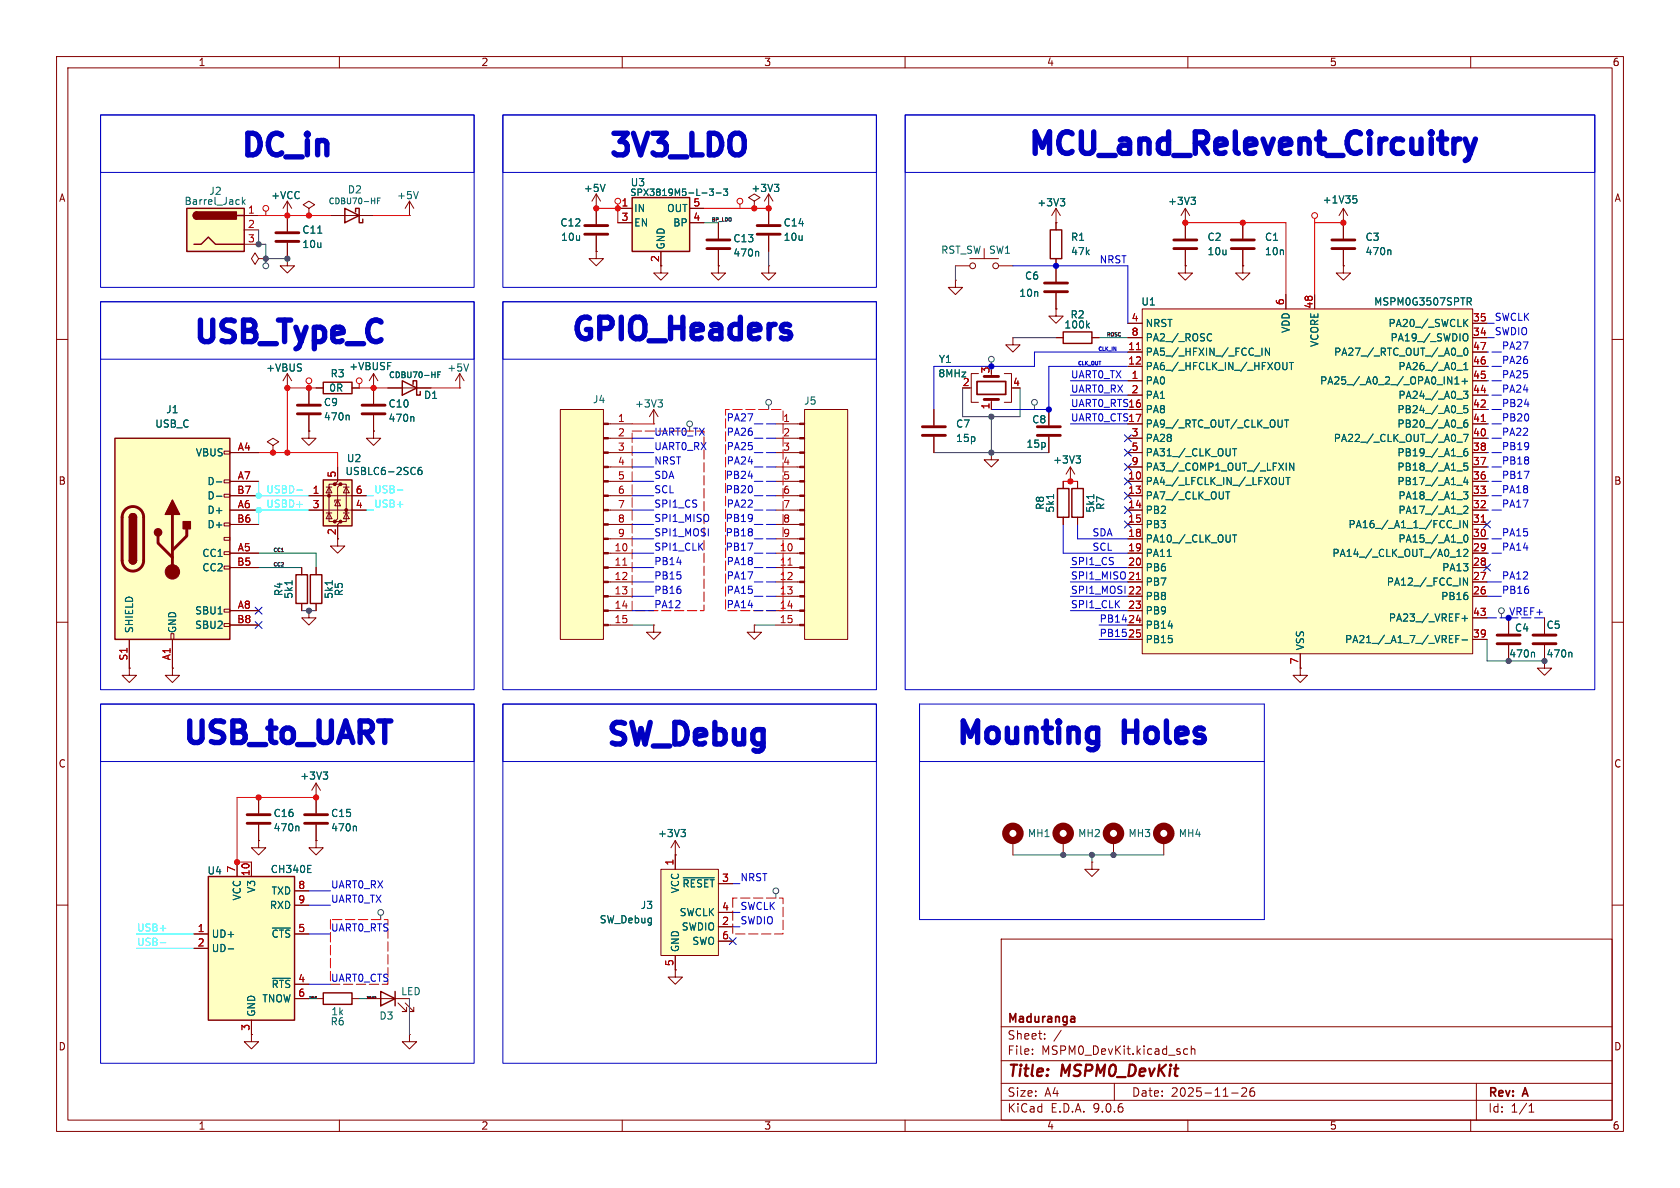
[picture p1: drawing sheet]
<svg xmlns="http://www.w3.org/2000/svg" width="297mm" height="210mm" viewBox="0 0 297 210" stroke-linecap="round" stroke-linejoin="round" font-family="sans-serif">
<g fill="none" stroke="#840000" stroke-width=".18">
<path d="M10 10h277v190h-277zM12 12h273v186h-273zM60 10v2M110 10v2M160 10v2M210 10v2M260 10v2M105.4 36.8h.1M105.4 34.3l-.8 1.3M105.4 34.3l.8 1.3M105.4 34.3v2.5M10 60h2"/>
<path d="M66 76.2v1.3h1.3l-1.3 1.2-1.2-1.2h1.2M66 76.2h.1M66 68.6v2.8M66 73.4v2.8M68.6 68.6h7.6M285 60h2M10 110h2M285 110h2M10 160h2M177 166h108v32h-108zM285 160h2M60 198v2"/>
<path d="M110 198v2M160 198v2M177 194.5h108M177 191.5h108M177 187.5h108M177 181.5h108M182.5 186.3v.1M182.5 185.5v.1M184.7 183.6v.1M184.7 182.8v.1M187.6 182.1l-1.3 2M197 191.5v3"/>
<path d="M209.2 186.1l.3 .3 .5-.1M210 185.5l-.5-.1-.3 .3M210 198v2M210.6 185.5l.2-.1 .4 .1v.9M210.6 184.9v1.5M217.7 193.2h1.2M219.5 192.4l.6-.1 .2 .1 .1 .3-.9 1.1h.9M221.7 192.3a.59 .59 0 0 0-.7 .6v.6l.1 .2 .4 .1 .2-.1 .1-.5-.1-.3h-.5l-.2 .3M260 198v2M261 191.5v6.5M270.3 196.6h.9M270.3 195.5l.4-.4v1.5"/>
</g>
<path d="M189.8 179.7l.2 .2v.8M190 180.6l-.5 .1M190 180l-.5 .1" fill="none" stroke="#840000" stroke-width=".3"/>
<path d="M107 32.6l-.5 1.3M73 73.6l.2 .2v.7M77.4 66.2h.3M77.9 65.7h-.5v1.1" fill="none" stroke="#006464" stroke-width=".18"/>
<path d="M71.1 67.3l2.6 1.3-2.6 1.3zM73 67.9v-.6h.7v2.6h.6v-.7" fill="none" stroke="#840000" stroke-width=".25"/>
<path d="M64 71.6h4.1M64 73.2h4.1" fill="none" stroke="#840000" stroke-width=".51"/>
<path d="M99.1 72.4h7.6v40.6h-7.6z" fill="#ffffc2"/>
<g fill="none" stroke="#840000" stroke-width=".18">
<path d="M72.4 38.1h.1M72.4 35.6l-.8 1.2M72.4 35.6l.8 1.2M72.4 35.6v2.5M99.1 72.4h7.6v40.6h-7.6zM107.5 74.9h4.3M107.5 77.5h4.3M107.5 80h4.3M107.5 82.6h4.3M107.5 85.1h4.3M107.5 87.6h4.3M107.5 90.2h4.3"/>
<path d="M107.5 92.7h4.3M107.5 95.3h4.3M107.5 97.8h4.3M107.5 100.3h4.3M107.5 102.9h4.3M107.5 105.4h4.3M107.5 108h4.3M107.5 110.5h4.3M133.3 110.5v1.3h-1.2l1.2 1.2 1.3-1.2h-1.3M133.3 110.5h.1"/>
</g>
<g fill="#840000" stroke="#840000" stroke-width=".18">
<path d="M106.7 74.8h.8v.3h-.8z"/>
<path d="M106.7 77.3h.8v.3h-.8z"/>
<path d="M106.7 79.9h.8v.2h-.8z"/>
<path d="M106.7 82.4h.8v.3h-.8z"/>
<path d="M106.7 85h.8v.2h-.8z"/>
<path d="M106.7 87.5h.8v.3h-.8z"/>
<path d="M106.7 90h.8v.3h-.8z"/>
<path d="M106.7 92.6h.8v.2h-.8z"/>
<path d="M106.7 95.1h.8v.3h-.8z"/>
<path d="M106.7 97.7h.8v.2h-.8z"/>
<path d="M106.7 100.2h.8v.3h-.8z"/>
<path d="M106.7 102.7h.8v.3h-.8z"/>
<path d="M106.7 105.3h.8v.2h-.8z"/>
<path d="M106.7 107.8h.8v.3h-.8z"/>
<path d="M106.7 110.4h.8v.2h-.8z"/>
</g>
<path d="M110.1 99.9h.7" fill="none" stroke="#a90000" stroke-width=".18"/>
<path d="M74 33.9l-.5 1.2" fill="none" stroke="#006464" stroke-width=".18"/>
<path d="M142.2 72.4h7.7v40.6h-7.7z" fill="#ffffc2"/>
<g fill="none" stroke="#840000" stroke-width=".18">
<path d="M127 39.4v2.8M186.7 39.4v1.2M127 44.2v2.8M186.7 54.6v1.3h1.3l-1.3 1.3-1.3-1.3h1.3M186.7 54.6h.1M186.7 45.7v1.3M209.5 47v1.3h1.3l-1.3 1.2-1.2-1.2h1.2M209.5 47h.1M115.6 74.9h.1M115.6 72.4l-.8 1.3M115.6 72.4l.7 1.3M115.6 72.4v2.5"/>
<path d="M137.2 74.9h4.2M137.2 77.5h4.2M142.2 72.4h7.7v40.6h-7.7zM171.4 68.6h.3M173 66h-1.3v5.1h1.3M175.3 70.6v1.8M177.5 66h1.3v5.1h-1.3M185.4 72.4v2.8M185.4 77.2v2.8M137.2 80h4.2M137.2 82.6h4.2M137.2 85.1h4.2"/>
<path d="M137.2 87.6h4.2M137.2 90.2h4.2M137.2 92.7h4.2M137.2 95.3h4.2M137.2 97.8h4.2M175.3 80v1.3h1.2l-1.2 1.3-1.3-1.3h1.3M175.3 80h.1M115.6 110.5v1.3h1.2l-1.2 1.2-1.3-1.2h1.3M115.6 110.5h.1M137.2 100.3h4.2M137.2 102.9h4.2M137.2 105.4h4.2"/>
<path d="M137.2 108h4.2M137.2 110.5h4.2"/>
</g>
<g fill="#840000" stroke="#840000" stroke-width=".18">
<path d="M141.4 74.8h.8v.3h-.8z"/>
<path d="M141.4 77.3h.8v.3h-.8z"/>
<path d="M141.4 79.9h.8v.2h-.8z"/>
<path d="M141.4 82.4h.8v.3h-.8z"/>
<path d="M141.4 85h.8v.2h-.8z"/>
<path d="M141.4 87.5h.8v.3h-.8z"/>
<path d="M141.4 90h.8v.3h-.8z"/>
<path d="M141.4 92.6h.8v.2h-.8z"/>
<path d="M141.4 95.1h.8v.3h-.8z"/>
<path d="M141.4 97.7h.8v.2h-.8z"/>
<path d="M141.4 100.2h.8v.3h-.8z"/>
<path d="M141.4 102.7h.8v.3h-.8z"/>
<path d="M141.4 105.3h.8v.2h-.8z"/>
<path d="M141.4 107.8h.8v.3h-.8z"/>
<path d="M141.4 110.4h.8v.2h-.8z"/>
</g>
<path d="M139.3 99.9h.7" fill="none" stroke="#a90000" stroke-width=".18"/>
<path d="M185.7 40.6h2v5.1h-2z" fill="none" stroke="#840000" stroke-width=".25"/>
<path d="M133.9 44.4l.2 .2v.7M116.3 70.7h.8l-.4 .5M116.9 71.2l.2 .2v.3l-.2 .3" fill="none" stroke="#006464" stroke-width=".18"/>
<path d="M125 42.4h4M125 43.9h4M174 70.6h2.5M174 66.5h2.5M183.4 75.4h4.1M183.4 77h4.1" fill="none" stroke="#840000" stroke-width=".51"/>
<path d="M172.7 67.4h5.1v2.3h-5.1z" fill="none" stroke="#840000" stroke-width=".3"/>
<path d="M111.8 34.9h10.1v9.6h-10.1z" fill="#ffffc2"/>
<path d="M111.8 34.9h10.1v9.6h-10.1zM186.9 86.4h2.1v5h-2.1zM189.5 86.4h2v5h-2z" fill="none" stroke="#840000" stroke-width=".25"/>
<g fill="none" stroke="#840000" stroke-width=".18">
<path d="M105.4 36.8v2.8M109.2 36.8h2.6M109.2 39.4h2.6M121.9 36.8h2.6M121.9 39.4h2.6M135.9 36.8h.1M135.9 34.3l-.8 1.3M135.9 34.3l.8 1.3M135.9 34.3v5.3M105.4 41.7v2.8M116.8 44.5v3.8h1.3l-1.3 1.2-1.2-1.2h1.2M127 47v1.3h1.3l-1.3 1.2-1.3-1.2h1.3"/>
<path d="M127 47h.1M135.9 47v1.3h1.3l-1.3 1.2-1.3-1.2h1.3M135.9 47h.1M135.9 41.7v2.8M188 85.1v1.3M188 91.4v1.3M189.2 85.1h.1M189.2 82.6l-.7 1.2M189.2 82.6l.8 1.2M189.2 82.6v2.5M190.5 85.1v1.3M190.5 91.4v1.3"/>
<path d="M229.9 118.1v1.3h1.2l-1.2 1.3-1.3-1.3h1.3M229.9 118.1h.1M55.9 138.4l-.8 1.3M55.9 138.4l.7 1.3M55.9 138.4v2.6M55.9 141h.1"/>
</g>
<path d="M125.4 33.4h.7l-.4 .4 .4 .2v.4l-.2 .2-.5-.2M126.6 34.1h.9M127.9 33.4h.7l-.3 .4 .3 .2v.4l-.2 .2-.5-.2M136.9 32.6h.8l-.4 .5M137.4 33.1l.3 .2v.3l-.3 .3M186.3 87.4v.7M190.2 80.6h.8l-.4 .5M190.8 81.1l.2 .2v.3l-.2 .3M193.4 87.4v.7M57.1 136.5h.8l-.4 .5M57.7 137l.2 .2v.3l-.2 .2" fill="none" stroke="#006464" stroke-width=".18"/>
<path d="M103.4 39.9h4M133.9 39.9h4M103.4 41.4h4M133.9 41.4h4" fill="none" stroke="#840000" stroke-width=".51"/>
<path d="M116.8 153.7h10.2v15.2h-10.2z" fill="#ffffc2"/>
<g fill="none" stroke="#840000" stroke-width=".18">
<path d="M54.6 36.8l1-.6-1-.6-1 .6 1 .6v1.3M54.6 38.1h.1M58.4 38.1h7.6M209.5 39.4h.1M209.5 36.8v5.4M209.5 36.8l-.7 1.3M209.5 36.8l.8 1.3M219.7 39.4v2.8M237.5 39.4h.1M237.5 36.8l-.8 1.3M237.5 36.8l.8 1.3M237.5 36.8v2.6"/>
<path d="M45.7 45.7l-.6-1-.7 1 .7 1 .6-1h1.3M47 45.7h.1M105.4 44.5v1.2h1.3l-1.3 1.3-1.3-1.3h1.3M105.4 44.5h.1M168.9 49.5v1.3h1.3l-1.3 1.3-1.3-1.3h1.3M168.9 49.5h.1M168.9 47h2.5M171.4 45.7h5.1M176.5 47h2.6M179.1 59.7v1.3h1.2l-1.2 1.2-1.3-1.2h1.3M179.1 59.7h.1M186.7 47v2.8"/>
<path d="M186.7 51.8v2.8M209.5 44.2v2.8M219.7 47v1.3h1.3l-1.3 1.2-1.3-1.2h1.3M219.7 47h.1M219.7 44.2v2.8M54.6 108v1.2h1.3l-1.3 1.3-1.3-1.3h1.3M54.6 108h.1M45.7 148.6v1.3h1.3l-1.3 1.2-1.3-1.2h1.3M45.7 148.6h.1M45.7 141v2.8M45.7 145.8v2.8M116.8 153.7h10.2v15.2h-10.2z"/>
<path d="M119.4 151.1h.1M119.4 148.6v5.1M119.4 148.6l-.8 1.3M119.4 148.6l.7 1.3M127 156.2h2.5M64.8 176.5h7.6M70.4 177.3l1.5 1.5h-.8h.8v-.7M71.6 177.3l1.6 1.5h-.8h.8v-.7M119.4 171.5v1.2h1.2l-1.2 1.3-1.3-1.3h1.3M119.4 171.5h.1M119.4 168.9v2.6M127 161.3h2.5"/>
<path d="M127 163.8h2.5M127 166.4h2.5M44.4 182.9v1.3h1.3l-1.3 1.2-1.2-1.2h1.2M44.4 182.9h.1"/>
<circle cx="172" cy="47" r=".51"/>
<circle cx="176" cy="47" r=".51"/>
</g>
<path d="M66.7 35.5h.4M67.2 35h-.5v1M210.6 34.9h.7l-.4 .5M211.1 35.4l.2 .2v.3l-.2 .2M239.2 34.6h.6M239.3 35.1h.3l.3 .2-.1 .5-.5 .1M52.7 146l.1 .2v.7M120.4 146.6h.8l-.5 .5M120.8 155.2h5.5M120.9 147.1l.3 .3v.3l-.3 .2" fill="none" stroke="#006464" stroke-width=".18"/>
<path d="M184.7 50h4M184.7 51.6h4M207.5 42.4h4.1M207.5 43.9h4.1M217.7 42.4h4M217.7 43.9h4M43.7 144h4.1M43.7 145.5h4.1" fill="none" stroke="#840000" stroke-width=".51"/>
<path d="M61 36.8l2.5 1.3-2.5 1.3zM62.9 37.5v-.7h.6v2.6h.6v-.7M67.3 175.3l2.5 1.2-2.5 1.3zM69.8 175.3v2.5" fill="none" stroke="#840000" stroke-width=".25"/>
<path d="M33 36.8h10.2v7.7h-10.2z" fill="#ffffc2"/>
<path d="M33 36.8h10.2v7.7h-10.2zM34.8 37.5a.64 .64 0 0 0-.6 .6 .64 .64 0 0 0 .6 .6M41.9 38.1h1.3M34.3 43.2h1.3l1.2-1.3 1.3 1.3h5.1" fill="none" stroke="#840000" stroke-width=".25"/>
<g fill="#840000" stroke="#840000" stroke-width=".25">
<path d="M34.3 37.7l.5-.2v1.2a.63 .63 0 0 1-.6-.4 .63 .63 0 0 1 .1-.6z"/>
<path d="M34.8 37.5h7v1.2h-7z"/>
</g>
<g fill="none" stroke="#840000" stroke-width=".18">
<path d="M43.2 38.1h2.5M50.8 38.1h.1M50.8 35.6v5.3M50.8 35.6l-.8 1.2M50.8 35.6l.8 1.2M43.2 40.6h2.5M43.2 43.2h2.5M50.8 45.7v1.3h1.3l-1.3 1.3-1.3-1.3h1.3M50.8 45.7h.1M50.8 42.9v2.8M266.7 109.2v2.8M266.7 114v2.8"/>
<path d="M273 116.8v1.3h1.3l-1.3 1.3-1.2-1.3h1.2M72.4 182.9v1.3h1.3l-1.3 1.2-1.3-1.2h1.3M72.4 182.9h.1"/>
</g>
<path d="M42.8 34.9v1.2M43 35.7l.3 .4M43.3 35.3l-.5 .5M56.2 41.2h.7M271.1 115.3l.2 .2v.6" fill="none" stroke="#006464" stroke-width=".18"/>
<path d="M48.8 41.1h4M48.8 42.7h4M264.7 112.3h4M264.7 113.8h4" fill="none" stroke="#840000" stroke-width=".51"/>
<path d="M36.8 154.9h15.3v25.4h-15.3z" fill="#ffffc2"/>
<path d="M36.8 154.9h15.3v25.4h-15.3z" fill="none" stroke="#840000" stroke-width=".25"/>
<path d="M41.9 152.4v2.5M44.4 152.4v2.5M52.1 157.5h2.5M34.3 165.1h2.5M34.3 167.6h2.5M52.1 165.1h2.5M52.1 160h2.5M52.1 174h2.5M52.1 176.5h2.5M44.4 180.3v2.6" fill="none" stroke="#840000" stroke-width=".18"/>
<path d="M54.4 154.2h.6M54.4 153h.6M40.3 167.7h1M48.1 164.1h3.2M48.1 172.9h3.2" fill="none" stroke="#006464" stroke-width=".18"/>
<path d="M201.9 54.6h58.4v61h-58.4z" fill="#ffffc2"/>
<g fill="none" stroke="#840000" stroke-width=".18">
<path d="M133.3 35.6l1.1-.7-1.1-.6-1 .6 1 .7v1.2M133.3 36.8h.1M186.7 39.4h.1M186.7 36.8l-.8 1.3M186.7 36.8l.8 1.3M186.7 36.8v2.6M237.5 39.4v2.8M186.7 59.7h1.3M193 59.7h1.3M199.4 57.2h2.5M199.4 59.7h2.5M201.9 54.6h58.4v61h-58.4z"/>
<path d="M227.3 52.1v2.5M232.4 52.1v2.5M237.5 47v1.3h1.3l-1.3 1.2-1.3-1.2h1.3M237.5 47h.1M237.5 44.2v2.8M260.3 57.2h2.6M260.3 59.7h2.6M50.8 68.6h.1M50.8 66l-.8 1.3M50.8 66l.8 1.3M50.8 66v2.6M66 68.6h.1"/>
<path d="M66 66l-.7 1.3M66 66l.8 1.3M66 66v2.6M81.3 68.6h.1M81.3 66l-.8 1.3M81.3 66l.7 1.3M81.3 66v2.6M165.1 72.4v2.8M165.1 77.2v2.8M199.4 62.2h2.5M199.4 64.8h2.5M199.4 67.3h2.5"/>
<path d="M199.4 69.9h2.5M199.4 72.4h2.5M199.4 74.9h2.5M199.4 77.5h2.5M260.3 62.2h2.6M260.3 64.8h2.6M260.3 67.3h2.6M260.3 69.9h2.6M260.3 72.4h2.6M260.3 74.9h2.6M260.3 77.5h2.6M199.4 80h2.5"/>
<path d="M199.4 82.6h2.5M199.4 85.1h2.5M199.4 87.6h2.5M199.4 90.2h2.5M199.4 92.7h2.5M199.4 95.3h2.5M199.4 97.8h2.5M260.3 80h2.6M260.3 82.6h2.6M260.3 85.1h2.6M260.3 87.6h2.6M260.3 90.2h2.6"/>
<path d="M260.3 92.7h2.6M260.3 95.3h2.6M260.3 97.8h2.6M22.9 118.1v1.3h1.2l-1.2 1.3-1.3-1.3h1.3M22.9 118.1h.1M30.5 118.1v1.3h1.2l-1.2 1.3-1.3-1.3h1.3M30.5 118.1h.1M199.4 100.3h2.5M199.4 102.9h2.5M199.4 105.4h2.5M199.4 108h2.5M199.4 110.5h2.5"/>
<path d="M199.4 113h2.5M229.9 115.6v2.5M260.3 100.3h2.6M260.3 102.9h2.6M260.3 105.4h2.6M260.3 113h2.6M260.3 109.2h2.6M273 109.2v2.8M273 114v2.8M55.9 148.6v1.3h1.2l-1.2 1.2-1.3-1.2h1.3M55.9 148.6h.1M55.9 141v2.8"/>
<path d="M55.9 145.8v2.8M55.9 176.5h1.2M62.2 176.5h1.3"/>
</g>
<g fill="none" stroke="#006464" stroke-width=".18">
<path d="M187.4 35.1h.8l-.4 .5M188 35.6l.2 .2v.4l-.2 .2M192.2 57.5l.4 .5M192.6 57.1l-.5 .5M213.8 59l.4 .1M245.7 44.2l.2 .2v.6M259 59a.43 .43 0 0 1 .5 .4v.4a.43 .43 0 0 1-.5 .5M259 57l.5 .7M259.4 52.6h.5l.2 .3-.1 .4h-.6M259.5 56.5l-.7 .7M259.7 53.3l.4 .6M82.8 64.3l-.4 1.3"/>
<path d="M214.2 60.1l-.4 .2M217.9 79.3h.7M218.3 79.3v1.3M223.1 61.5v1.3M224.4 61.5v1.3l-.7-1.3v1.3M227.1 74.2h.7M227.5 74.2v1.3M227.5 64.1v1l-.1 .2h-.4M227.9 64.1h.8M228.3 64.1v1.2M257.2 67.9h.7M257.2 67l.4-.4v1.3"/>
<path d="M257.6 62.9h.9M257.6 65.5h.9M257.6 73.1h.9M257.6 75.6h.9M257.6 78.2h.9M258.5 67.4h.9M258.7 69.2h.8l-.4 .4 .3 .2v.5l-.1 .1-.6-.1M258.7 76.8h.9l-.6 1.2M258.8 65.3h.7M258.8 64.4l.3-.3v1.2M258.9 61.7l.2-.2a.68 .68 0 0 1 .4 .7 .68 .68 0 0 1-.4 .6l-.2-.1-.1-.4zM259 66.9v1"/>
<path d="M259.4 74.2l-.4 .1a.86 .86 0 0 0 0 1.2l.4-.1 .1-.4-.2-.3-.4 .1-.1 .2M259.4 79.3l-.4 .1a.86 .86 0 0 0 0 1.2l.4-.1 .1-.5-.2-.2-.4 .1-.1 .1M259.4 71.7h-.6v.6l.2-.1h.4l.1 .2-.1 .4-.1 .2-.5-.2M206.3 98.4h.8M216.7 86.9h.7M217.1 86.9v1.3M217.9 94.6h.7M218.3 94.6v1.2M226.9 84.4v1l-.1 .2-.4 .1M227.3 84.4h.8M227.4 81.9v1.2M227.7 84.4v1.3"/>
<path d="M228.7 81.9v1.2l-.7-1.2v1.2M256.8 93.4h1M257.6 98.4h.7M257.6 80.7h.9M257.6 83.3h.9M257.6 85.8h.9M257.6 97.5l.3-.4v1.3M258.1 92v1.3M258.7 86.9h.8l-.4 .5 .3 .1v.6l-.1 .1-.6-.1M258.8 97.2l.5-.1 .2 .4-.8 .9h.8M258.8 89.6l.5-.1 .2 .3-.8 .9h.8M258.9 94.7l.2-.1a.68 .68 0 0 1 .4 .6 .68 .68 0 0 1-.4 .6l-.2-.1-.1-.4z"/>
<path d="M259.1 84.3l-.3 .9h.8M259.4 84.8v.9M259.4 92v1.3l-.7-1.3v1.3M259.4 81.9h-.6v.6l.2-.2 .4 .1 .1 .2-.1 .4-.1 .1-.5-.1M257.4 112.9h.4M258 112.3h-.6v1.3M258.5 109.3h.9M258.5 113.1h.9M258.7 102.2l.7 1.2v-1.2M259 108.8v1M277.7 115.3l.2 .2v.6M62.8 146l.2 .2v.7"/>
</g>
<path d="M200.9 61.8h.7M261.9 74.5h.7M261.9 92.3h.7M200.9 102.5h.7" fill="none" stroke="#a90000" stroke-width=".18"/>
<path d="M188 58.7h5v2h-5zM57.1 175.5h5.1v2h-5.1z" fill="none" stroke="#840000" stroke-width=".25"/>
<path d="M235.5 42.4h4M235.5 43.9h4M163.1 75.4h4M163.1 77h4M271 112.3h4.1M271 113.8h4.1M53.8 144h4.1M53.8 145.5h4.1" fill="none" stroke="#840000" stroke-width=".51"/>
<path d="M20.3 77.5h20.3v35.5h-20.3z" fill="#ffffc2"/>
<g fill="none" stroke="#840000" stroke-width=".18">
<path d="M39.6 79.8h1v.5h-1zM39.6 84.8h1v.5h-1zM39.6 87.4h1v.5h-1zM39.6 92.5h1v.5h-1zM39.6 95h1v.5h-1zM39.6 97.5h1v.5h-1zM40.6 80h5.1M40.6 85.1h5.1M40.6 87.6h5.1M40.6 90.2h5.1M40.6 92.7h5.1M40.6 97.8h5.1"/>
<path d="M59.7 95.3v1.2h1.3l-1.3 1.3-1.3-1.3h1.3M22.9 113v5.1M30.2 112h.5v1h-.5zM30.5 113v5.1M39.6 100.1h1v.5h-1zM39.6 107.7h1v.5h-1zM39.6 110.2h1v.5h-1zM40.6 100.3h5.1M40.6 108h5.1M40.6 110.5h5.1M53.3 100.3v1.3M53.3 106.7v1.3"/>
<path d="M55.9 100.3v1.3M55.9 106.7v1.3"/>
</g>
<path d="M20.3 77.5h20.3v35.5h-20.3zM22.9 91.4a.64 .64 0 0 1 .6-.6 .64 .64 0 0 1 .6 .6M22.9 99.1a.64 .64 0 0 0 .6 .6 .64 .64 0 0 0 .6-.6M52.3 101.6h2.1v5.1h-2.1zM54.9 101.6h2v5.1h-2z" fill="none" stroke="#840000" stroke-width=".25"/>
<path d="M22.1 90.1a1.9 1.9 0 0 1 2.1-.4 1.9 1.9 0 0 1 1.2 1.7v7.7a1.91 1.91 0 0 1-1.9 1.9 1.91 1.91 0 0 1-1.9-1.9v-7.8l.2-.6zM27.9 94.7v1.3l2.6 2.6M30.5 90.9v10.2M33 93.5v1.2l-2.5 2.6" fill="none" stroke="#840000" stroke-width=".51"/>
<g fill="#840000" stroke="#840000" stroke-width=".25">
<path d="M22.9 91.4h1.2v7.7h-1.2z"/>
<path d="M23 91a.64 .64 0 0 1 .7-.1 .64 .64 0 0 1 .4 .5h-1.2z"/>
<path d="M22.9 99.1h1.2a.64 .64 0 0 1-.6 .6 .64 .64 0 0 1-.6-.6z"/>
<path d="M30.5 88.4l1.2 2.5h-2.5z"/>
<path d="M32.4 92.2h1.3v1.3h-1.3z"/>
<circle cx="27.9" cy="94.1" r=".63"/>
</g>
<circle cx="30.5" cy="101.1" r="1.27" fill="#840000" stroke="#840000" stroke-width=".18"/>
<path d="M38.3 85.2h.9M38.3 87.7h.9M51.6 102.7v.7M58.7 102.7v.7" fill="none" stroke="#006464" stroke-width=".18"/>
<path d="M57.1 84.8h5.1v8.2h-5.1z" fill="#ffffc2"/>
<g fill="#840000" stroke="#840000" stroke-width=".18">
<circle cx="58.2" cy="87.6" r=".25"/>
<circle cx="59.2" cy="85.6" r=".25"/>
<circle cx="59.2" cy="92.2" r=".25"/>
<circle cx="60.2" cy="85.6" r=".25"/>
<circle cx="60.2" cy="92.2" r=".25"/>
<circle cx="61.2" cy="90.2" r=".25"/>
</g>
<g fill="none" stroke="#840000" stroke-width=".18">
<path d="M50.8 38.1h.1M50.8 38.1v2.8M54.6 38.1h.1M105.4 36.8h.1M105.4 36.8v2.8M109.2 36.8h2.6M109.2 39.4h2.6M121.9 36.8h2.6M121.9 39.4h2.6M127 39.4v2.8M133.3 36.8h.1M135.9 36.8h.1"/>
<path d="M135.9 36.8v2.8M186.7 39.4h.1M186.7 39.4v1.2M209.5 39.4h.1M209.5 39.4v2.8M219.7 39.4v2.8M237.5 39.4h.1M237.5 39.4v2.8M50.8 45.7h.1M50.8 42.9v2.8M105.4 44.5h.1M105.4 41.7v2.8"/>
<path d="M116.8 44.5v2.5M127 47h.1M127 44.2v2.8M135.9 41.7v2.8M186.7 54.6h.1M186.7 59.7h1.3M186.7 45.7v4.1M186.7 51.8v2.8M193 59.7h1.3M199.4 57.2h2.5M199.4 59.7h2.5M209.5 47h.1"/>
<path d="M209.5 44.2v2.8M219.7 47h.1M219.7 44.2v2.8M227.3 52.1v2.5M232.4 52.1v2.5M237.5 47h.1M237.5 44.2v2.8M260.3 57.2h2.6M260.3 59.7h2.6M48.3 78.7l1-.6-1-.6-1.1 .6 1.1 .6v1.3M50.8 68.6h.1M54.6 76.2v1.3h1.3l-1.3 1.2-1.3-1.2h1.3"/>
<path d="M54.6 76.2h.1M54.6 68.6v2.8M54.6 73.4v2.8M55.9 68.6h1.2M62.2 68.6h1.3M66 68.6h.1M66 76.2h.1M66 68.6v2.8M66 73.4v2.8M68.6 68.6h2.5M73.7 68.6h2.5M165.1 72.4v2.8"/>
<path d="M165.1 77.2v2.8M175.3 71.1v1.3M185.4 72.4v2.8M185.4 77.2v2.8M199.4 62.2h2.5M199.4 64.8h2.5M199.4 67.3h2.5M199.4 69.9h2.5M199.4 72.4h2.5M199.4 74.9h2.5M199.4 77.5h2.5M260.3 62.2h2.6"/>
<path d="M260.3 64.8h2.6M260.3 67.3h2.6M260.3 69.9h2.6M260.3 72.4h2.6M260.3 74.9h2.6M260.3 77.5h2.6M40.6 87.6h5.1M40.6 90.2h5.1M40.6 80h5.1M40.6 85.1h5.1M40.6 92.7h5.1M40.6 97.8h5.1"/>
<path d="M48.3 80h.1M54.6 87.6h10.2M54.6 90.2h10.2M57.7 90.7h1M57.7 86.1h1M58.2 86.1l.5 1h-1zM58.2 90.7l.5 1h-1zM59.2 85.6h-1v6.6h1M59.7 82.6v2.5l-.5 .5h1l-.5 .5v5.6l-.5 .5h1l-.5 .5v2.6M59.7 88.4l.5 1h-1zM60.2 88.4h-1v.4M60.2 85.6h1v6.6h-1"/>
<path d="M60.7 90.7h1M60.7 86.1h1M61.2 86.1l.5 1h-1zM61.2 90.7l.5 1h-1zM188 85.1v1.3M188 91.4v1.3M189.2 85.1h.1M190.5 85.1v1.3M190.5 91.4v1.3M199.4 87.6h2.5M199.4 90.2h2.5M199.4 80h2.5"/>
<path d="M199.4 82.6h2.5M199.4 85.1h2.5M199.4 92.7h2.5M199.4 95.3h2.5M199.4 97.8h2.5M260.3 87.6h2.6M260.3 90.2h2.6M260.3 80h2.6M260.3 82.6h2.6M260.3 85.1h2.6M260.3 92.7h2.6M260.3 95.3h2.6"/>
<path d="M260.3 97.8h2.6M22.9 118.1h.1M22.9 113v5.1M30.5 118.1h.1M30.5 113v5.1M40.6 100.3h5.1M40.6 108h5.1M40.6 110.5h5.1M53.3 100.3v1.3M53.3 106.7v1.3M54.6 108h.1M55.9 100.3v1.3"/>
<path d="M55.9 106.7v1.3M199.4 100.3h2.5M199.4 102.9h2.5M199.4 105.4h2.5M199.4 108h2.5M199.4 110.5h2.5M199.4 113h2.5M229.9 118.1h.1M229.9 115.6v2.5M260.3 100.3h2.6M260.3 102.9h2.6M260.3 105.4h2.6"/>
<path d="M260.3 113h2.6M260.3 109.2h2.6M266.7 109.2v2.8M266.7 114v2.8M273 109.2v2.8M273 114v2.8M41.9 152.4v2.5M44.4 152.4v2.5M45.7 148.6h.1M45.7 141v2.8M45.7 145.8v2.8M52.1 157.5h2.5"/>
<path d="M55.9 141h.1M55.9 148.6h.1M55.9 141v2.8M55.9 145.8v2.8M119.4 151.1h.1M119.4 151.1v2.6M127 156.2h2.5M179.1 148.6v2.5M188 148.6v2.5M193 152.4v1.3h1.3l-1.3 1.2-1.2-1.2h1.2M193 152.4h.1M196.8 148.6v2.5"/>
<path d="M205.7 148.6v2.5M34.3 165.1h2.5M34.3 167.6h2.5M52.1 165.1h2.5M52.1 160h2.5M52.1 174h2.5M52.1 176.5h2.5M119.4 171.5h.1M119.4 168.9v2.6M127 161.3h2.5M127 163.8h2.5M127 166.4h2.5"/>
<path d="M44.4 182.9h.1M44.4 180.3v2.6"/>
</g>
<path d="M57.1 67.6h5.1v2h-5.1zM57.1 84.8h5.1v8.2h-5.1z" fill="none" stroke="#840000" stroke-width=".25"/>
<g fill="none" stroke="#006464" stroke-width=".18">
<path d="M107 32.6l-.5 1.3M125.4 33.4h.7l-.4 .4 .4 .2v.4l-.2 .2-.5-.2M126.6 34.1h.9M127.9 33.4h.7l-.3 .4 .3 .2v.4l-.2 .2-.5-.2M136.9 32.6h.8l-.4 .5M137.4 33.1l.3 .2v.3l-.3 .3M187.4 35.1h.8l-.4 .5M188 35.6l.2 .2v.4l-.2 .2M210.6 34.9h.7l-.4 .5M211.1 35.4l.2 .2v.3l-.2 .2M239.2 34.6h.6M239.3 35.1h.3l.3 .2-.1 .5-.5 .1"/>
<path d="M56.2 41.2h.7M133.9 44.4l.2 .2v.7M192.2 57.5l.4 .5M192.6 57.1l-.5 .5M213.8 59l.4 .1M245.7 44.2l.2 .2v.6M259 59a.43 .43 0 0 1 .5 .4v.4a.43 .43 0 0 1-.5 .5M259 57l.5 .7M259.4 52.6h.5l.2 .3-.1 .4h-.6M259.5 56.5l-.7 .7M259.7 53.3l.4 .6M61.6 73.4l.1 .2v.6"/>
<path d="M73 73.6l.2 .2v.7M77.4 66.2h.3M77.9 65.7h-.5v1.1M214.2 60.1l-.4 .2M217.9 79.3h.7M218.3 79.3v1.3M223.1 61.5v1.3M224.4 61.5v1.3l-.7-1.3v1.3M227.1 74.2h.7M227.5 74.2v1.3M227.5 64.1v1l-.1 .2h-.4M227.9 64.1h.8"/>
<path d="M228.3 64.1v1.2M257.2 67.9h.7M257.2 67l.4-.4v1.3M257.6 62.9h.9M257.6 65.5h.9M257.6 73.1h.9M257.6 75.6h.9M257.6 78.2h.9M258.5 67.4h.9M258.7 69.2h.8l-.4 .4 .3 .2v.5l-.1 .1-.6-.1M258.7 76.8h.9l-.6 1.2M258.8 65.3h.7"/>
<path d="M258.8 64.4l.3-.3v1.2M258.9 61.7l.2-.2a.68 .68 0 0 1 .4 .7 .68 .68 0 0 1-.4 .6l-.2-.1-.1-.4zM259 66.9v1M259.4 74.2l-.4 .1a.86 .86 0 0 0 0 1.2l.4-.1 .1-.4-.2-.3-.4 .1-.1 .2M259.4 79.3l-.4 .1a.86 .86 0 0 0 0 1.2l.4-.1 .1-.5-.2-.2-.4 .1-.1 .1M259.4 71.7h-.6v.6l.2-.1h.4l.1 .2-.1 .4-.1 .2-.5-.2M38.3 85.2h.9M38.3 87.7h.9M74.5 82.6l-.4 .1a.86 .86 0 0 0 0 1.2l.5-.1v-.5l-.2-.2h-.3l-.2 .2M186.3 87.4v.7M190.2 80.6h.8l-.4 .5M190.8 81.1l.2 .2v.3l-.2 .3"/>
<path d="M193.4 87.4v.7M206.3 98.4h.8M216.7 86.9h.7M217.1 86.9v1.3M217.9 94.6h.7M218.3 94.6v1.2M226.9 84.4v1l-.1 .2-.4 .1M227.3 84.4h.8M227.4 81.9v1.2M227.7 84.4v1.3M228.7 81.9v1.2l-.7-1.2v1.2M256.8 93.4h1"/>
<path d="M257.6 98.4h.7M257.6 80.7h.9M257.6 83.3h.9M257.6 85.8h.9M257.6 97.5l.3-.4v1.3M258.1 92v1.3M258.7 86.9h.8l-.4 .5 .3 .1v.6l-.1 .1-.6-.1M258.8 97.2l.5-.1 .2 .4-.8 .9h.8M258.8 89.6l.5-.1 .2 .3-.8 .9h.8M258.9 94.7l.2-.1a.68 .68 0 0 1 .4 .6 .68 .68 0 0 1-.4 .6l-.2-.1-.1-.4zM259.1 84.3l-.3 .9h.8M259.4 84.8v.9"/>
<path d="M259.4 92v1.3l-.7-1.3v1.3M259.4 81.9h-.6v.6l.2-.2 .4 .1 .1 .2-.1 .4-.1 .1-.5-.1M51.6 102.7v.7M58.7 102.7v.7M257.4 112.9h.4M258 112.3h-.6v1.3M258.5 109.3h.9M258.5 113.1h.9M258.7 102.2l.7 1.2v-1.2M259 108.8v1M271.1 115.3l.2 .2v.6M277.7 115.3l.2 .2v.6"/>
<path d="M57.1 136.5h.8l-.4 .5M57.7 137l.2 .2v.3l-.2 .2M52.7 146l.1 .2v.7M54.4 154.2h.6M54.4 153h.6M62.8 146l.2 .2v.7M120.4 146.6h.8l-.5 .5M120.8 155.2h5.5M120.9 147.1l.3 .3v.3l-.3 .2M40.3 167.7h1M48.1 164.1h3.2M48.1 172.9h3.2"/>
</g>
<g fill="none" stroke="#840000" stroke-width="1.3">
<circle cx="179.1" cy="147.3" r="1.27"/>
<circle cx="188" cy="147.3" r="1.27"/>
<circle cx="196.8" cy="147.3" r="1.27"/>
<circle cx="205.7" cy="147.3" r="1.27"/>
</g>
<path d="M52.6 71.6h4M52.6 73.2h4" fill="none" stroke="#840000" stroke-width=".51"/>
<g fill="none" stroke="#484848" stroke-width=".18">
<path d="M45.7 40.6v2.6h1.3v3.3M47 45.7h3.8M135.9 44.5v2.5M168.9 47v2.5M179.1 59.7h7.6M135.9 71.6v.8M170.2 68.6v5.1h10.1v-5.1M175.3 64v.8M175.3 73.7v6.3M182.9 71.6v.8M165.1 80h20.3M53.3 108h2.6"/>
<path d="M111.8 110.5h3.8M133.3 110.5h3.9M262.9 113v3.8h10.1M265.4 108.5v.7M137.2 158v.8M179.1 151.1h26.6M193 151.1v1.3M67.3 161.8v.8M72.4 176.5v6.4"/>
<circle cx="47" cy="47" r=".51"/>
<circle cx="121.9" cy="74.9" r=".51"/>
<circle cx="135.9" cy="71.1" r=".51"/>
<circle cx="175.3" cy="63.5" r=".51"/>
<circle cx="182.9" cy="71.1" r=".51"/>
<circle cx="265.4" cy="108" r=".51"/>
<circle cx="137.2" cy="157.5" r=".51"/>
<circle cx="67.3" cy="161.3" r=".51"/>
</g>
<g fill="none" stroke="#f00" stroke-width=".18">
<path d="M45.7 38.1h12.7M47 37.3v.8M66 38.1h6.4M105.4 36.8h3.8M109.2 36.1v3.3M124.5 36.8h11.4M130.8 36.1v.7M209.5 39.4h17.8v12.7M232.4 38.6v13.5M232.4 39.4h5.1M54.6 67.8v.8M55.9 68.6h-5.1v11.4"/>
<path d="M63.5 67.8v.8h5.1M76.2 68.6h5.1M111.8 74.9h3.8M45.7 80h14v2.6M188 85.1h2.5M55.9 141h-14v11.4h2.5"/>
<circle cx="47" cy="36.8" r=".51"/>
<circle cx="109.2" cy="35.6" r=".51"/>
<circle cx="130.8" cy="35.6" r=".51"/>
<circle cx="232.4" cy="38.1" r=".51"/>
<circle cx="54.6" cy="67.3" r=".51"/>
<circle cx="63.5" cy="67.3" r=".51"/>
</g>
<path d="M111.8 76.2h12.7v31.8h-12.7v-31.8M138.4 74.9v33.1h-10.1v-35.6h10.1v2.5M129.5 158.8v6.3h8.9v-6.3h-8.9M58.4 162.6v11.4h10.2v-11.4h-10.2" fill="none" stroke="#f00" stroke-width=".18" stroke-dasharray="1.7 .6"/>
<path d="M45.7 85.1v2.5h8.9M52.5 86.6h.9M54.6 90.2h-8.9v2.5M64.8 90.2h1.2M64.8 87.6h1.2M70.3 86.6h.9M24.1 167.6h10.2M24.1 165.1h10.2M28.3 166.6h1" fill="none" stroke="#0ff" stroke-width=".18"/>
<g fill="none" stroke="#0000c2" stroke-width=".18">
<path d="M17.8 20.3h66v10.2h-66zM17.8 20.3h66v30.5h-66zM88.9 20.3h66v30.5h-66zM88.9 20.3h66v10.2h-66zM160 20.3h121.9v10.2h-121.9zM160 20.3h121.9v101.6h-121.9zM17.8 53.3h66v10.2h-66zM17.8 53.3h66v68.6h-66zM88.9 53.3h66v68.6h-66zM88.9 53.3h66v10.2h-66zM179.1 47h20.3v10.2M262.9 57.2h1.3"/>
<path d="M262.9 59.7h1.3M111.8 77.5h3.8M189.2 74.9h10.2M189.2 69.9h10.2M189.2 67.3h10.2M189.2 72.4h10.2M199.4 62.2h-16.5v2.6h-17.8v7.6M199.4 64.8h-14v7.6h-10.1M111.8 82.6h3.8M111.8 95.3h3.8M111.8 97.8h3.8M111.8 85.1h3.8"/>
<path d="M111.8 92.7h3.8M111.8 87.6h3.8M111.8 80h3.8M111.8 90.2h3.8M188 92.7v5.1h11.4M190.5 92.7v2.6h8.9M111.8 102.9h3.8M111.8 105.4h3.8M111.8 108h3.8M111.8 100.3h3.8M189.2 102.9h10.2M189.2 105.4h10.2"/>
<path d="M189.2 108h10.2M189.2 100.3h10.2M194.3 110.5h5.1M194.3 113h5.1M262.9 102.9h2.5M262.9 105.4h2.5M17.8 124.5h66v63.5h-66zM17.8 124.5h66v10.1h-66zM88.9 124.5h66v63.5h-66zM88.9 124.5h66v10.1h-66zM162.6 124.5h60.9v38.1h-60.9zM162.6 134.6h60.9"/>
<path d="M54.6 157.5h3.8M129.5 156.2h1.3M54.6 174h3.8M54.6 165.1h3.8M54.6 160h3.8M129.5 163.8h1.3M129.5 161.3h1.3"/>
</g>
<g fill="none" stroke="#0000c2" stroke-width=".18" stroke-dasharray="1.7 .6">
<path d="M137.2 77.5h-3.9M137.2 74.9h-3.9M265.4 74.9h-2.5M265.4 77.5h-2.5M265.4 72.4h-2.5M265.4 67.3h-2.5M265.4 64.8h-2.5M265.4 69.9h-2.5M265.4 62.2h-2.5M137.2 80h-3.9M137.2 90.2h-3.9M137.2 95.3h-3.9"/>
<path d="M137.2 87.6h-3.9M137.2 85.1h-3.9M137.2 97.8h-3.9M137.2 82.6h-3.9M137.2 92.7h-3.9M265.4 82.6h-2.5M265.4 97.8h-2.5M265.4 80h-2.5M265.4 90.2h-2.5M265.4 87.6h-2.5M265.4 85.1h-2.5M265.4 95.3h-2.5"/>
<path d="M137.2 105.4h-3.9M137.2 108h-3.9M137.2 100.3h-3.9M137.2 102.9h-3.9M262.9 109.2h3.8M266.7 109.2h6.3"/>
</g>
<path d="M124.5 39.4h2.5M194.3 59.7h5.1M45.7 97.8h10.2v2.5M45.7 100.3h7.6M54.6 176.5h1.3M63.5 176.5h1.3" fill="none" stroke="#009600" stroke-width=".18"/>
<g fill="none" stroke="#000084" stroke-width=".18">
<path d="M198.8 79.4l1.2 1.2M198.8 76.9l1.2 1.2M200 79.4l-1.2 1.2M200 76.9l-1.2 1.2M198.8 87l1.2 1.2M198.8 89.6l1.2 1.2M198.8 84.5l1.2 1.2M198.8 92.1l1.2 1.2M198.8 81.9l1.2 1.3M200 87l-1.2 1.2M200 89.6l-1.2 1.2M200 84.5l-1.2 1.2"/>
<path d="M200 92.1l-1.2 1.2M200 81.9l-1.2 1.3M262.3 92.1l1.2 1.2M262.3 99.7l1.2 1.2M263.5 92.1l-1.2 1.2M263.5 99.7l-1.2 1.2M45.1 109.9l1.2 1.2M45.1 107.3l1.2 1.3M46.3 109.9l-1.2 1.2M46.3 107.3l-1.2 1.3M128.9 165.8l1.2 1.2M130.1 165.8l-1.2 1.2"/>
</g>
<path d="M258.1 24.6a.97 .97 0 0 0-1.1 .7M259 24.6l.9 2.5M259.9 27.1l-.3 .9-.6 .4M260.8 24.6l-.9 2.5M138.7 58.6h.5l.4 .2 .2 .5-.2 .4-.4 .2h-.7M138.7 57.3h.5l.4 .2M193.7 128.7l.4 .2M194.1 128.7v3.1l-.4 .5M194.1 131.1l-.4 .2" fill="none" stroke="#0000c2" stroke-width=".95"/>
<path d="M200.9 61.8h.7M261.9 74.5h.7M261.9 92.3h.7M200.9 102.5h.7" fill="none" stroke="#a90000" stroke-width=".18"/>
<g fill="#484848" stroke="#484848" stroke-width=".18">
<circle cx="273" cy="116.8" r=".46"/>
<circle cx="266.7" cy="116.8" r=".46"/>
<circle cx="175.3" cy="73.7" r=".46"/>
<circle cx="175.3" cy="80" r=".46"/>
<circle cx="193" cy="151.1" r=".46"/>
<circle cx="188" cy="151.1" r=".46"/>
<circle cx="196.8" cy="151.1" r=".46"/>
<circle cx="50.8" cy="45.7" r=".46"/>
<circle cx="45.7" cy="43.2" r=".46"/>
<circle cx="47" cy="45.7" r=".46"/>
<circle cx="54.6" cy="108" r=".46"/>
</g>
<g fill="#0000c2" stroke="#0000c2" stroke-width=".18">
<circle cx="266.7" cy="109.2" r=".46"/>
<circle cx="186.7" cy="47" r=".46"/>
<circle cx="175.3" cy="64.8" r=".46"/>
<circle cx="185.4" cy="72.4" r=".46"/>
</g>
<g fill="#f00" stroke="#f00" stroke-width=".18">
<circle cx="135.9" cy="36.8" r=".46"/>
<circle cx="109.2" cy="36.8" r=".46"/>
<circle cx="209.5" cy="39.4" r=".46"/>
<circle cx="189.2" cy="85.1" r=".46"/>
<circle cx="219.7" cy="39.4" r=".46"/>
<circle cx="237.5" cy="39.4" r=".46"/>
<circle cx="45.7" cy="141" r=".46"/>
<circle cx="41.9" cy="152.4" r=".46"/>
<circle cx="55.9" cy="141" r=".46"/>
<circle cx="50.8" cy="38.1" r=".46"/>
<circle cx="54.6" cy="38.1" r=".46"/>
<circle cx="105.4" cy="36.8" r=".46"/>
<circle cx="133.3" cy="36.8" r=".46"/>
<circle cx="50.8" cy="80" r=".46"/>
<circle cx="48.3" cy="80" r=".46"/>
<circle cx="50.8" cy="68.6" r=".46"/>
<circle cx="66" cy="68.6" r=".46"/>
<circle cx="54.6" cy="68.6" r=".46"/>
</g>
<g fill="#0ff" stroke="#0ff" stroke-width=".18">
<circle cx="45.7" cy="87.6" r=".46"/>
<circle cx="45.7" cy="90.2" r=".46"/>
</g>
<g font-size="5.3" fill="#0000c2">
<text x="41.9" y="29">DC_in</text>
<text x="106.9" y="29">3V3_LDO</text>
<text x="181.1" y="28.7">MCU_and_Relevent_Circuitry</text>
<text x="33.5" y="62">USB_Type_C</text>
<text x="100.3" y="61.5">GPIO_Headers</text>
<text x="31.6" y="132.9">USB_to_UART</text>
<text x="106.5" y="133.1">SW_Debug</text>
<text x="168.3" y="132.9">Mounting</text>
<text x="198.9" y="132.9">Holes</text>
</g>
<g font-size="2.8" fill="#840000">
<text x="178" y="190.9">Title:</text>
<text x="187.7" y="190.9">MSPM0_DevKit</text>
</g>
<g font-size="2.1" fill="#840000">
<text x="178" y="184">Sheet:</text>
<text x="178" y="181.2">Maduranga</text>
<text x="178" y="186.7">File:</text>
<text x="184.1" y="186.7">MSPM0_DevKit.kicad_sch</text>
<text x="178" y="196.9">KiCad</text>
<text x="178" y="194.1">Size:</text>
<text x="184.7" y="194.1">A4</text>
<text x="185.7" y="196.9">E.D.A.</text>
<text x="193.3" y="196.9">9.0.6</text>
<text x="200" y="194.1">Date:</text>
<text x="207" y="194.1">2025-11-26</text>
<text x="263" y="194.3">Rev:</text>
<text x="263" y="196.9">Id:</text>
<text x="267.1" y="196.9">1/1</text>
<text x="269.4" y="194.3">A</text>
</g>
<g font-size="1.8" fill="#840000">
<text x="35" y="11.9">1</text>
<text x="85" y="11.9">2</text>
<text x="135" y="11.9">3</text>
<text x="185" y="11.9">4</text>
<text x="235" y="11.9">5</text>
<text x="285" y="11.9">6</text>
<text x="10.3" y="35.9">A</text>
<text x="285.3" y="35.9">A</text>
<text x="116.6" y="46.4" transform="rotate(-90 116.6 46.4)">2</text>
<text x="10.3" y="85.9">B</text>
<text x="285.3" y="85.9">B</text>
<text x="10.3" y="135.9">C</text>
<text x="285.3" y="135.9">C</text>
<text x="10.3" y="185.9">D</text>
<text x="285.3" y="185.9">D</text>
<text x="35" y="199.9">1</text>
<text x="85" y="199.9">2</text>
<text x="135" y="199.9">3</text>
<text x="185" y="199.9">4</text>
<text x="235" y="199.9">5</text>
<text x="285" y="199.9">6</text>
</g>
<g font-size="1.8" fill="#006464">
<text x="36.9" y="34.6">J2</text>
<text x="47.8" y="35.4">+VCC</text>
<text x="61.4" y="34.4">D2</text>
<text x="70.1" y="35.4">+5V</text>
<text x="103.1" y="34.1">+5V</text>
<text x="111.4" y="33.1">U3</text>
<text x="132.7" y="34.1">+3V3</text>
<text x="32.5" y="36.4">Barrel_Jack</text>
<text x="53.3" y="41.5">C11</text>
<text x="99" y="40.2">C12</text>
<text x="112" y="37.7">IN</text>
<text x="112" y="40.2">EN</text>
<text x="117.8" y="37.7">OUT</text>
<text x="118.9" y="40.2">BP</text>
<text x="138.4" y="40.2">C14</text>
<text x="183.3" y="36.7">+3V3</text>
<text x="206.4" y="36.4">+3V3</text>
<text x="233.7" y="36.2">+1V35</text>
<text x="53.3" y="44">10u</text>
<text x="99.1" y="42.8">10u</text>
<text x="117.7" y="44.2" transform="rotate(-90 117.7 44.2)">GND</text>
<text x="129.5" y="45.6">470n</text>
<text x="129.5" y="43">C13</text>
<text x="138.4" y="42.8">10u</text>
<text x="166.3" y="45.1">RST_SW SW1</text>
<text x="189.2" y="42.8">R1</text>
<text x="189.2" y="45.3">47k</text>
<text x="213.4" y="42.8">C2</text>
<text x="213.4" y="45.3">10u</text>
<text x="223.5" y="42.8">C1</text>
<text x="223.5" y="45.3">10n</text>
<text x="241.3" y="42.8">C3</text>
<text x="241.3" y="45.3">470n</text>
<text x="180.1" y="52.7">10n</text>
<text x="181.1" y="49.6">C6</text>
<text x="188.1" y="58.3">100k</text>
<text x="189.2" y="56.5">R2</text>
<text x="201.7" y="54.2">U1</text>
<text x="202.4" y="58">NRST</text>
<text x="228.2" y="58.9" transform="rotate(-90 228.2 58.9)">VDD</text>
<text x="242.8" y="54.2">MSPM0G3507SPTR</text>
<text x="245.4" y="58">PA20_/_SWCLK</text>
<text x="47" y="65.9">+VBUS</text>
<text x="61.7" y="65.6">+VBUSF</text>
<text x="79" y="65.9">+5V</text>
<text x="165.9" y="64.4">Y1</text>
<text x="202.4" y="60.6">PA2_/_ROSC</text>
<text x="202.4" y="63.1">PA5_/_HFXIN_/_FCC_IN</text>
<text x="202.4" y="65.6">PA6_/_HFCLK_IN_/_HFXOUT</text>
<text x="233.3" y="61.4" transform="rotate(-90 233.3 61.4)">VCORE</text>
<text x="235.8" y="63.1">PA27_/_RTC_OUT_/_A0_0</text>
<text x="245.7" y="60.6">PA19_/_SWDIO</text>
<text x="247.1" y="65.6">PA26_/_A0_1</text>
<text x="57.2" y="72">C9</text>
<text x="58.1" y="69.4">0R</text>
<text x="58.3" y="66.9">R3</text>
<text x="74.9" y="70.7">D1</text>
<text x="104.7" y="71.5">J4</text>
<text x="142.1" y="71.7">J5</text>
<text x="165.8" y="66.9">8MHz</text>
<text x="202.4" y="68.2">PA0</text>
<text x="202.4" y="70.7">PA1</text>
<text x="233.3" y="68.2">PA25_/_A0_2_/_OPA0_IN1+</text>
<text x="247.1" y="70.7">PA24_/_A0_3</text>
<text x="27.4" y="75.8">USB_C</text>
<text x="29.3" y="73.3">J1</text>
<text x="57.2" y="74.5">470n</text>
<text x="68.6" y="74.8">470n</text>
<text x="68.6" y="72.2">C10</text>
<text x="112.2" y="72.2">+3V3</text>
<text x="168.9" y="75.8">C7</text>
<text x="182.4" y="75">C8</text>
<text x="202.4" y="73.3">PA8</text>
<text x="202.4" y="75.8">PA9_/_RTC_OUT/_CLK_OUT</text>
<text x="246.9" y="73.3">PB24_/_A0_5</text>
<text x="246.9" y="75.8">PB20_/_A0_6</text>
<text x="34.5" y="80.9">VBUS</text>
<text x="61.2" y="81.9">U2</text>
<text x="168.9" y="78.3">15p</text>
<text x="181.4" y="79.3">15p</text>
<text x="186.1" y="82.1">+3V3</text>
<text x="202.4" y="78.3">PA28</text>
<text x="202.4" y="80.9">PA31_/_CLK_OUT</text>
<text x="202.4" y="83.4">PA3_/_COMP1_OUT_/_LFXIN</text>
<text x="235.7" y="78.3">PA22_/_CLK_OUT_/_A0_7</text>
<text x="246.9" y="80.9">PB19_/_A1_6</text>
<text x="246.9" y="83.4">PB18_/_A1_5</text>
<text x="36.6" y="86">D-</text>
<text x="36.6" y="88.5">D-</text>
<text x="61" y="84.2">USBLC6-2SC6</text>
<text x="202.4" y="86">PA4_/_LFCLK_IN_/_LFXOUT</text>
<text x="202.4" y="88.5">PA7_/_CLK_OUT</text>
<text x="246.9" y="86">PB17_/_A1_4</text>
<text x="247.1" y="88.5">PA18_/_A1_3</text>
<text x="36.6" y="91">D+</text>
<text x="36.6" y="93.6">D+</text>
<text x="184.8" y="90.2" transform="rotate(-90 184.8 90.2)">R8</text>
<text x="186.5" y="90.7" transform="rotate(-90 186.5 90.7)">5k1</text>
<text x="193.6" y="90.7" transform="rotate(-90 193.6 90.7)">5k1</text>
<text x="195.4" y="90.2" transform="rotate(-90 195.4 90.2)">R7</text>
<text x="202.4" y="91">PB2</text>
<text x="202.4" y="93.6">PB3</text>
<text x="238.3" y="93.6">PA16_/_A1_1_/FCC_IN</text>
<text x="247.1" y="91">PA17_/_A1_2</text>
<text x="35.7" y="98.7">CC1</text>
<text x="35.7" y="101.2">CC2</text>
<text x="202.4" y="96.1">PA10_/_CLK_OUT</text>
<text x="202.4" y="98.7">PA11</text>
<text x="202.4" y="101.2">PB6</text>
<text x="235.4" y="98.7">PA14_/_CLK_OUT_/A0_12</text>
<text x="247.1" y="96.1">PA15_/_A1_0</text>
<text x="254.9" y="101.2">PA13</text>
<text x="50.1" y="105.5" transform="rotate(-90 50.1 105.5)">R4</text>
<text x="51.9" y="106" transform="rotate(-90 51.9 106)">5k1</text>
<text x="59" y="106" transform="rotate(-90 59 106)">5k1</text>
<text x="60.8" y="105.5" transform="rotate(-90 60.8 105.5)">R5</text>
<text x="202.4" y="103.7">PB7</text>
<text x="202.4" y="106.3">PB8</text>
<text x="245.1" y="103.7">PA12_/_FCC_IN</text>
<text x="254.7" y="106.3">PB16</text>
<text x="23.7" y="112" transform="rotate(-90 23.7 112)">SHIELD</text>
<text x="31.3" y="112" transform="rotate(-90 31.3 112)">GND</text>
<text x="34.4" y="108.8">SBU1</text>
<text x="34.4" y="111.4">SBU2</text>
<text x="202.4" y="108.8">PB9</text>
<text x="202.4" y="111.4">PB14</text>
<text x="202.4" y="113.9">PB15</text>
<text x="237.7" y="113.9">PA21_/_A1_7_/_VREF-</text>
<text x="245.4" y="110.1">PA23_/_VREF+</text>
<text x="267.7" y="111.9">C4</text>
<text x="273.3" y="111.4">C5</text>
<text x="230.7" y="115.1" transform="rotate(-90 230.7 115.1)">VSS</text>
<text x="266.7" y="116.4">470n</text>
<text x="273.3" y="116.4">470n</text>
<text x="53" y="138">+3V3</text>
<text x="48.3" y="147.2">470n</text>
<text x="48.3" y="144.6">C16</text>
<text x="58.4" y="147.2">470n</text>
<text x="58.4" y="144.6">C15</text>
<text x="116.2" y="148.2">+3V3</text>
<text x="181.6" y="148.2">MH1</text>
<text x="190.5" y="148.2">MH2</text>
<text x="199.4" y="148.2">MH3</text>
<text x="208.3" y="148.2">MH4</text>
<text x="36.6" y="154.8">U4</text>
<text x="47.8" y="154.5">CH340E</text>
<text x="42.8" y="159.3" transform="rotate(-90 42.8 159.3)">VCC</text>
<text x="45.3" y="157.9" transform="rotate(-90 45.3 157.9)">V3</text>
<text x="47.6" y="160.9">RXD</text>
<text x="47.9" y="158.3">TXD</text>
<text x="113.2" y="160.9">J3</text>
<text x="120.2" y="158" transform="rotate(-90 120.2 158)">VCC</text>
<text x="120.5" y="157.1">~{RESET}</text>
<text x="37.3" y="166">UD+</text>
<text x="47.9" y="166">~{CTS}</text>
<text x="105.9" y="163.4">SW_Debug</text>
<text x="120.1" y="162.2">SWCLK</text>
<text x="120.4" y="164.7">SWDIO</text>
<text x="122.3" y="167.2">SWO</text>
<text x="37.3" y="168.5">UD-</text>
<text x="120.2" y="168.4" transform="rotate(-90 120.2 168.4)">GND</text>
<text x="45.3" y="179.8" transform="rotate(-90 45.3 179.8)">GND</text>
<text x="46.3" y="177.4">TNOW</text>
<text x="47.9" y="174.9">~{RTS}</text>
<text x="58.5" y="179.7">1k</text>
<text x="70.8" y="176.1">LED</text>
<text x="58.3" y="181.5">R6</text>
<text x="67" y="180.4">D3</text>
</g>
<g font-size="1.8" fill="#a90000">
<text x="43.7" y="37.8">1</text>
<text x="43.7" y="40.4">2</text>
<text x="109.8" y="36.6">1</text>
<text x="109.8" y="39.1">3</text>
<text x="122.5" y="36.6">5</text>
<text x="122.5" y="39.1">4</text>
<text x="43.7" y="42.9">3</text>
<text x="200" y="56.9">4</text>
<text x="200" y="59.4">8</text>
<text x="227.1" y="54" transform="rotate(-90 227.1 54)">6</text>
<text x="232.2" y="54.7" transform="rotate(-90 232.2 54.7)">48</text>
<text x="260.3" y="56.9">35</text>
<text x="260.3" y="59.4">34</text>
<text x="199.3" y="62">11</text>
<text x="199.3" y="64.5">12</text>
<text x="260.3" y="62">47</text>
<text x="260.3" y="64.5">46</text>
<text x="170.1" y="68.3">2</text>
<text x="175" y="66.1" transform="rotate(-90 175 66.1)">3</text>
<text x="179" y="68.3">4</text>
<text x="200" y="67.1">1</text>
<text x="200" y="69.6">2</text>
<text x="260.3" y="67.1">45</text>
<text x="260.3" y="69.6">44</text>
<text x="109.1" y="74.7">1</text>
<text x="109.1" y="77.2">2</text>
<text x="138.4" y="74.7">1</text>
<text x="138.4" y="77.2">2</text>
<text x="175" y="72.5" transform="rotate(-90 175 72.5)">1</text>
<text x="199.3" y="72.1">16</text>
<text x="199.3" y="74.7">17</text>
<text x="200" y="77.2">3</text>
<text x="260.3" y="72.1">42</text>
<text x="260.3" y="74.7">41</text>
<text x="260.3" y="77.2">40</text>
<text x="41.9" y="79.8">A4</text>
<text x="109.1" y="79.8">3</text>
<text x="109.1" y="82.3">4</text>
<text x="138.4" y="79.8">3</text>
<text x="138.4" y="82.3">4</text>
<text x="200" y="79.8">5</text>
<text x="200" y="82.3">9</text>
<text x="260.3" y="79.8">38</text>
<text x="260.3" y="82.3">37</text>
<text x="41.8" y="87.4">B7</text>
<text x="41.9" y="84.8">A7</text>
<text x="41.9" y="89.9">A6</text>
<text x="55.2" y="87.4">1</text>
<text x="55.2" y="89.9">3</text>
<text x="59.4" y="84.5" transform="rotate(-90 59.4 84.5)">5</text>
<text x="62.8" y="87.4">6</text>
<text x="62.8" y="89.9">4</text>
<text x="109.1" y="84.8">5</text>
<text x="109.1" y="87.4">6</text>
<text x="109.1" y="89.9">7</text>
<text x="138.4" y="84.8">5</text>
<text x="138.4" y="87.4">6</text>
<text x="138.4" y="89.9">7</text>
<text x="199.3" y="84.8">10</text>
<text x="199.3" y="87.4">13</text>
<text x="199.3" y="89.9">14</text>
<text x="260.3" y="84.8">36</text>
<text x="260.3" y="87.4">33</text>
<text x="260.3" y="89.9">32</text>
<text x="41.8" y="92.5">B6</text>
<text x="59.4" y="94.7" transform="rotate(-90 59.4 94.7)">2</text>
<text x="109.1" y="92.5">8</text>
<text x="109.1" y="95">9</text>
<text x="138.4" y="92.5">8</text>
<text x="138.4" y="95">9</text>
<text x="199.3" y="92.5">15</text>
<text x="199.3" y="95">18</text>
<text x="260.3" y="92.5">31</text>
<text x="260.3" y="95">30</text>
<text x="41.8" y="100.1">B5</text>
<text x="41.9" y="97.5">A5</text>
<text x="108.5" y="97.5">10</text>
<text x="108.5" y="100.1">11</text>
<text x="137.8" y="97.5">10</text>
<text x="137.8" y="100.1">11</text>
<text x="199.3" y="97.5">19</text>
<text x="199.3" y="100.1">20</text>
<text x="260.3" y="97.5">29</text>
<text x="260.3" y="100.1">28</text>
<text x="41.9" y="107.7">A8</text>
<text x="108.5" y="102.6">12</text>
<text x="108.5" y="105.2">13</text>
<text x="108.5" y="107.7">14</text>
<text x="137.8" y="102.6">12</text>
<text x="137.8" y="105.2">13</text>
<text x="137.8" y="107.7">14</text>
<text x="199.3" y="107.7">23</text>
<text x="199.3" y="102.6">21</text>
<text x="199.3" y="105.2">22</text>
<text x="260.3" y="102.6">27</text>
<text x="260.3" y="105.2">26</text>
<text x="41.8" y="110.2">B8</text>
<text x="108.5" y="110.2">15</text>
<text x="137.8" y="110.2">15</text>
<text x="199.3" y="110.2">24</text>
<text x="199.3" y="112.8">25</text>
<text x="260.3" y="109">43</text>
<text x="260.3" y="112.8">39</text>
<text x="22.6" y="116.9" transform="rotate(-90 22.6 116.9)">S1</text>
<text x="30.2" y="116.8" transform="rotate(-90 30.2 116.8)">A1</text>
<text x="229.6" y="117.5" transform="rotate(-90 229.6 117.5)">7</text>
<text x="41.7" y="154.4" transform="rotate(-90 41.7 154.4)">7</text>
<text x="44.2" y="155" transform="rotate(-90 44.2 155)">10</text>
<text x="119.1" y="153.1" transform="rotate(-90 119.1 153.1)">1</text>
<text x="127.6" y="156">3</text>
<text x="52.6" y="157.2">8</text>
<text x="52.6" y="159.8">9</text>
<text x="127.6" y="161">4</text>
<text x="34.9" y="164.8">1</text>
<text x="34.9" y="167.4">2</text>
<text x="52.6" y="164.8">5</text>
<text x="127.6" y="163.6">2</text>
<text x="127.6" y="166.1">6</text>
<text x="52.6" y="173.7">4</text>
<text x="119.1" y="170.9" transform="rotate(-90 119.1 170.9)">5</text>
<text x="52.6" y="176.3">6</text>
<text x="44.2" y="182.3" transform="rotate(-90 44.2 182.3)">3</text>
</g>
<g font-size="1.8" fill="#0000c2">
<text x="194.3" y="46.6">NRST</text>
<text x="264.2" y="56.8">SWCLK</text>
<text x="264.2" y="59.3">SWDIO</text>
<text x="265.4" y="64.4">PA26</text>
<text x="265.4" y="61.9">PA27</text>
<text x="189.2" y="67">UART0_TX</text>
<text x="189.2" y="69.5">UART0_RX</text>
<text x="265.4" y="69.5">PA24</text>
<text x="265.4" y="67">PA25</text>
<text x="115.6" y="77.1">UART0_TX</text>
<text x="128.4" y="74.6">PA27</text>
<text x="128.4" y="77.1">PA26</text>
<text x="189.2" y="74.6">UART0_CTS17</text>
<text x="189.2" y="72">UART0_RTS16</text>
<text x="265.4" y="77.1">PA22</text>
<text x="265.4" y="74.6">PB20</text>
<text x="265.4" y="72">PB24</text>
<text x="115.6" y="82.2">NRST</text>
<text x="115.6" y="79.7">UART0_RX</text>
<text x="128.4" y="79.7">PA25</text>
<text x="128.4" y="82.2">PA24</text>
<text x="265.4" y="82.2">PB18</text>
<text x="265.4" y="79.7">PB19</text>
<text x="115.6" y="87.3">SCL</text>
<text x="115.6" y="84.7">SDA</text>
<text x="115.6" y="89.8">SPI1_CS</text>
<text x="128.2" y="87.3">PB20</text>
<text x="128.2" y="84.7">PB24</text>
<text x="128.4" y="89.8">PA22</text>
<text x="265.4" y="89.8">PA17</text>
<text x="265.4" y="84.7">PB17</text>
<text x="265.4" y="87.3">PA18</text>
<text x="115.6" y="92.4">SPI1_MISO</text>
<text x="115.6" y="94.9">SPI1_MOSI</text>
<text x="128.2" y="94.9">PB18</text>
<text x="128.2" y="92.4">PB19</text>
<text x="193" y="94.9">SDA</text>
<text x="265.4" y="94.9">PA15</text>
<text x="115.6" y="97.4">SPI1_CLK</text>
<text x="115.6" y="100">PB14</text>
<text x="128.2" y="97.4">PB17</text>
<text x="128.4" y="100">PA18</text>
<text x="189.2" y="100">SPI1_CS</text>
<text x="193" y="97.4">SCL</text>
<text x="265.4" y="97.4">PA14</text>
<text x="115.6" y="105.1">PB16</text>
<text x="115.6" y="102.5">PB15</text>
<text x="115.6" y="107.6">PA12</text>
<text x="128.4" y="107.6">PA14</text>
<text x="128.4" y="102.5">PA17</text>
<text x="128.4" y="105.1">PA15</text>
<text x="189.2" y="105.1">SPI1_MOSI 22</text>
<text x="189.2" y="107.6">SPI1_CLK</text>
<text x="189.2" y="102.5">SPI1_MISO 21</text>
<text x="265.4" y="102.5">PA12</text>
<text x="265.4" y="105.1">PB16</text>
<text x="194.3" y="110.1">PB14</text>
<text x="194.3" y="112.7">PB15</text>
<text x="266.7" y="108.9">VREF+</text>
<text x="130.8" y="155.9">NRST</text>
<text x="58.4" y="159.7">UART0_TX</text>
<text x="58.4" y="157.1">UART0_RX</text>
<text x="130.8" y="160.9">SWCLK</text>
<text x="58.4" y="164.8">UART0_RTS</text>
<text x="130.8" y="163.5">SWDIO</text>
<text x="58.4" y="173.6">UART0_CTS</text>
</g>
<g font-size="1.8" fill="#0ff">
<text x="47" y="89.8">USBD+</text>
<text x="47" y="87.3">USBD-</text>
<text x="66" y="87.3">USB-</text>
<text x="66" y="89.8">USB+</text>
<text x="24.1" y="164.8">USB+</text>
<text x="24.1" y="167.3">USB-</text>
</g>
<text font-size="1.6" fill="#006464" x="111.3" y="34.8">SPX3819M5-L-3-3</text>
<g font-size="1.4" fill="#006464">
<text x="58" y="36.3">CDBU70-HF</text>
<text x="68.7" y="67">CDBU70-HF</text>
</g>
<g font-size=".9" fill="#0f0f0f">
<text x="125.7" y="39.2">BP_LDO</text>
<text x="195.6" y="59.5">ROSC</text>
<text x="48.3" y="100.2">CC2</text>
<text x="48.3" y="97.6">CC1</text>
</g>
<g font-size=".9" fill="#0000c2">
<text x="190.5" y="64.6">CLK_OUT</text>
<text x="194.1" y="62.1">CLK_IN</text>
</g>
<g font-size=".4" fill="#0f0f0f">
<text x="54.6" y="176.5">TNO_IC</text>
<text x="64.8" y="176.5">TNO_LED</text>
</g>
</svg>
